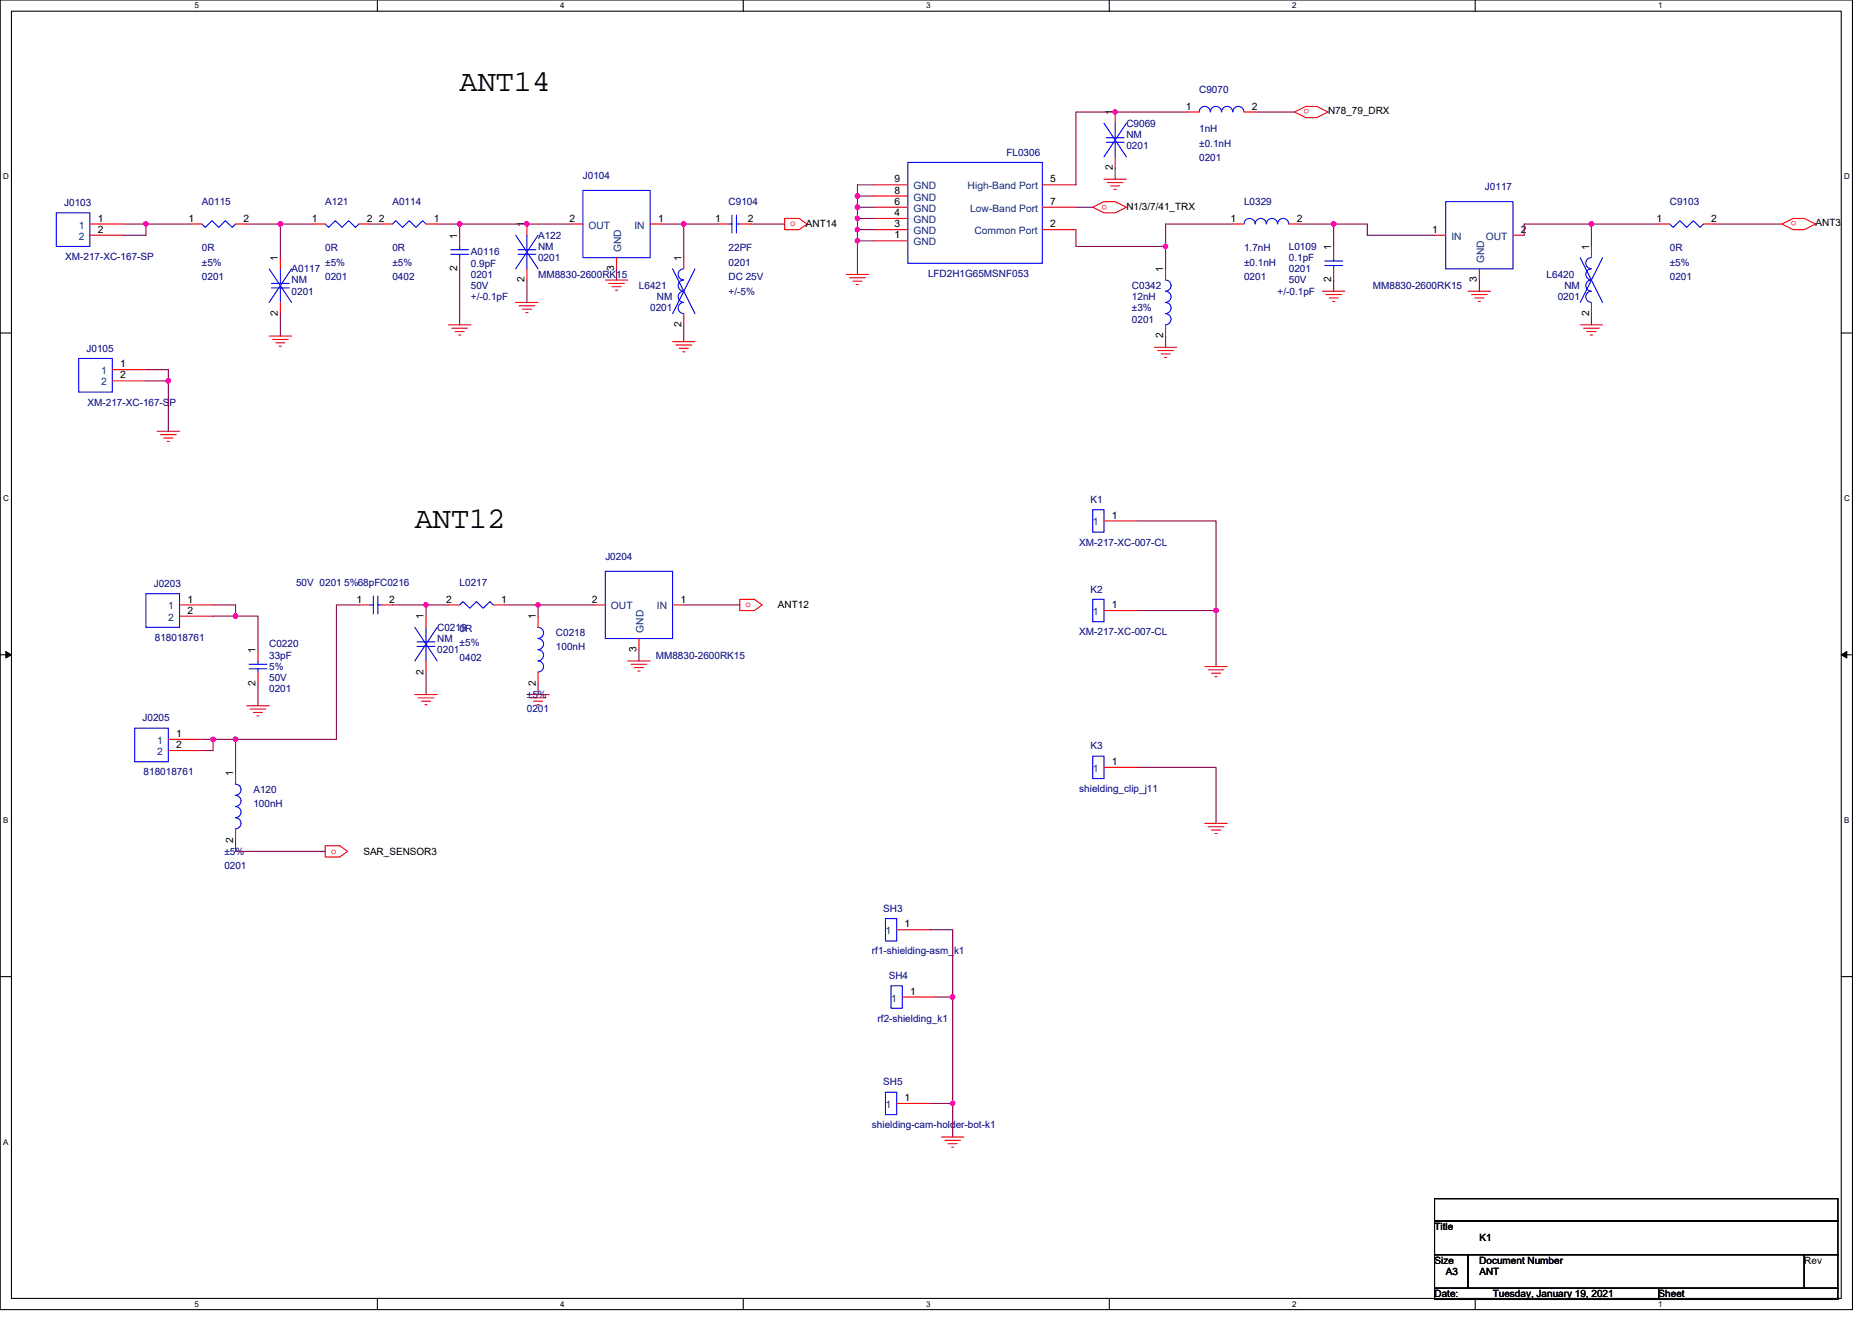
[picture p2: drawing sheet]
<svg xmlns="http://www.w3.org/2000/svg" width="297mm" height="210mm" viewBox="0 0 297 210" stroke-linecap="round" stroke-linejoin="round" font-family="sans-serif">
<path d="M0 0h293.9v207.9h-293.9zM1.8 1.8h290.4v204.3h-290.4z" fill="none" stroke="#000" stroke-width=".17"/>
<g fill="#fff">
<path d="M30.8 .2h.7v1.4h-.7z"/>
<path d="M30.8 206.3h.7v1.4h-.7z"/>
</g>
<path d="M59.9 0v1.8M59.9 206.1v1.8" fill="none" stroke="#000" stroke-width=".17"/>
<g fill="#fff">
<path d="M88.9 .2h.7v1.4h-.7z"/>
<path d="M88.9 206.3h.7v1.4h-.7z"/>
</g>
<path d="M117.9 0v1.8M117.9 206.1v1.8" fill="none" stroke="#000" stroke-width=".17"/>
<g fill="#fff">
<path d="M147 .2h.7v1.4h-.7z"/>
<path d="M147 206.3h.7v1.4h-.7z"/>
</g>
<path d="M176 0v1.8M176 206.1v1.8" fill="none" stroke="#000" stroke-width=".17"/>
<g fill="#fff">
<path d="M205 .2h.7v1.4h-.7z"/>
<path d="M205 206.3h.7v1.4h-.7z"/>
</g>
<path d="M234.1 0v1.8M234.1 206.1v1.8" fill="none" stroke="#000" stroke-width=".17"/>
<g fill="#fff">
<path d="M263.1 .2h.7v1.4h-.7z"/>
<path d="M263.1 206.3h.7v1.4h-.7z"/>
<path d="M.5 27.3h.9v1.4h-.9z"/>
<path d="M292.6 27.3h.9v1.4h-.9z"/>
<path d="M.5 78.4h.9v1.4h-.9z"/>
<path d="M292.6 78.4h.9v1.4h-.9z"/>
</g>
<path d="M0 52.9h1.8M292.2 52.9h1.7" fill="none" stroke="#000" stroke-width=".17"/>
<g fill="#fff">
<path d="M.5 129.5h.8v1.4h-.8z"/>
<path d="M292.6 129.5h.9v1.4h-.9z"/>
</g>
<path d="M0 103.9h1.8M292.2 103.9h1.7" fill="none" stroke="#000" stroke-width=".17"/>
<path d="M.9 103.4l.9 .5-.9 .5zM292.2 103.9l.8-.5v1z" fill="#000" stroke="#000" stroke-width=".16"/>
<path d="M.5 180.5h.8v1.4h-.8z" fill="#fff"/>
<path d="M0 155h1.8M292.2 155h1.7M227.6 190.2h64v3.6h-64zM227.6 193.8h64v5.3h-64zM227.6 199.1h5.4v5.4h-5.4zM233 199.1h53.3v5.4h-53.3zM286.3 199.1h5.3v5.4h-5.3zM227.6 204.5h35.6v1.7h-35.6zM263.2 204.5h28.4v1.7h-28.4z" fill="none" stroke="#000" stroke-width=".17"/>
<g fill="none" stroke="#f00" stroke-width=".17">
<path d="M177 17.8v1.8M188.5 17.8h1.8M197.4 17.8h1.8M205.4 17.8l1.8-.9h1.8l1.7 .9-1.7 .9h-1.8zM14.3 35.6h5.3M14.3 37.3h5.3M30.3 35.6h1.7M37.4 35.6h1.8M49.8 35.6h1.8M56.9 35.6h1.8M60.5 35.6h1.8M67.6 35.6h1.8"/>
<path d="M72.9 37.3v1.8M83.6 35.6v1.7M90.7 35.6h1.8M103.2 35.6h1.7M113.8 35.6h1.8M117.4 35.6h1.8M124.5 34.7h2.3l1.3 .9-1.3 .8h-2.3zM138.7 36.4h5.4M138.7 38.2h5.4M138.7 34.7h5.4M138.7 32.9h5.4M138.7 31.1h5.4"/>
<path d="M138.7 29.3h5.4M165.4 29.3h5.3M165.4 32.9h5.3M165.4 36.4h5.3M173.4 32.9l1.8-.9h1.7l1.8 .9-1.8 .9h-1.7zM175.2 28.4h3.5M175.7 29h2.5M176.2 29.5h1.5M176.8 30.1h.3M177 24.9v1.8M195.6 35.6h1.8M204.5 35.6h1.8"/>
<path d="M211.6 39.1v1.8M227.6 37.3h1.8M240.1 37.3h1.7M252.5 39.1v1.8M263.2 35.6h1.8M270.3 35.6h1.8M282.7 35.6l1.8-.9h1.8l1.8 .9-1.8 .8h-1.8zM17.8 58.7h5.4M42.7 53.3h3.6M43.2 53.9h2.5M43.8 54.4h1.4M44.3 54.9h.4"/>
<path d="M44.5 40.9v1.8M44.5 48v1.8M71.2 51.6h3.5M71.7 52.1h2.5M72.2 52.6h1.5M72.8 53.2h.3M72.9 40.9v1.8M81.8 48h3.6M82.4 48.5h2.5M82.9 49.1h1.4M83.4 49.6h.4M83.6 42.7v1.7"/>
<path d="M96.1 44.4h3.5M96.6 45h2.5M97.1 45.5h1.4M97.7 46.1h.3M97.8 40.9v1.8M106.7 54.2h3.6M107.2 54.8h2.5M107.8 55.3h1.4M108.3 55.8h.4M108.5 40.9v1.8M108.5 49.8v1.8M134.3 43.6h3.5"/>
<path d="M134.8 44.1h2.5M135.3 44.6h1.5M135.9 45.2h.3M183.2 55.1h3.5M183.7 55.6h2.5M184.2 56.2h1.5M184.8 56.7h.3M185 42.7v1.7M185 51.6v1.7M209.8 46.2h3.6M210.4 46.8h2.5M210.9 47.3h1.4"/>
<path d="M211.5 47.8h.3M211.6 42.7v1.7M233 46.2h3.5M233.5 46.8h2.5M234 47.3h1.5M234.6 47.8h.3M234.7 42.7v1.7M250.7 51.6h3.6M251.3 52.1h2.5M251.8 52.6h1.4M252.3 53.2h.4M252.5 48v1.8"/>
<path d="M17.8 60.5h5.4M24.9 68.5h3.6M25.5 69h2.5M26 69.5h1.4M26.5 70.1h.4M28.5 96h5.3M28.5 97.8h5.3M56.9 96h1.8M60.5 96h1.8M67.6 97.8v1.8M71.2 96h1.7M78.3 96h1.7"/>
<path d="M85.4 97.8v1.8M94.3 96h1.8M106.7 96h1.8M117.4 95.1h2.3l1.2 .9-1.2 .9h-2.3zM175.2 82.7h5.3M175.2 96.9h5.3M26.7 117.3h5.3M26.7 119.1h5.3M39.2 112h3.5M39.7 112.5h2.5M40.2 113.1h1.5M40.8 113.6h.3"/>
<path d="M40.9 103.1v1.8M40.9 106.7v1.8M65.8 110.2h3.6M66.4 110.8h2.5M66.9 111.3h1.4M67.4 111.8h.4M67.6 104.9v1.8M83.6 110.2h3.6M84.1 110.8h2.5M84.7 111.3h1.4M85.2 111.8h.4M85.4 106.7v1.8"/>
<path d="M99.6 104.9h3.6M100.1 105.4h2.5M100.7 106h1.4M101.2 106.5h.4M101.4 101.3v1.8M191.2 105.8h3.5M191.7 106.3h2.5M192.2 106.8h1.5M192.8 107.4h.3M37.4 122.7v1.8M37.4 131.6v1.7M51.6 134.2h2.3l1.3 .9-1.3 .9h-2.3z"/>
<path d="M175.2 121.8h5.3M191.2 130.7h3.5M191.7 131.2h2.5M192.2 131.7h1.5M192.8 132.3h.3M142.3 147.6h5.3M143.2 158.2h5.3M142.3 175.1h5.3M149.4 180.5h3.5M149.9 181h2.5M150.4 181.5h1.5M151 182.1h.3"/>
</g>
<g fill="none" stroke="#00f" stroke-width=".17">
<path d="M175.2 19.6l3.5 5.3M176.9 19.6v2.3M178.7 19.6l-3.5 5.3M192 17.8a.88 .88 0 0 0-.8-.9 .88 .88 0 0 0-.9 .9M193.8 17.8a.88 .88 0 0 0-.9-.9 .88 .88 0 0 0-.8 .9M197.4 17.8a.89 .89 0 0 0-.9-.9 .89 .89 0 0 0-.9 .9 .88 .88 0 0 0-.9-.9 .88 .88 0 0 0-.9 .9M8.9 33.8h5.4v5.3h-5.4zM32 35.6l.6 .5 1.1-1.1 1 1.1 1.1-1.1 1 1.1 .6-.5M51.6 35.6l.5 .5 1.1-1.1 1.1 1.1 1-1.1 1.1 1.1 .5-.5M62.3 35.6l.5-.6 1.1 1.1 1-1.1 1.1 1.1 1.1-1.1 .5 .6M71.5 39.6h2.9M72.9 39.1v.5"/>
<path d="M81.8 37.3l3.6 5.4M82.2 39.6h2.8M83.6 37.3v2.3M85.4 37.3l-3.6 5.4M92.5 30.2h10.7v10.7h-10.7zM115.6 35.6h.5M116.1 34.1v2.9M116.9 34.1v2.9M116.9 35.6h.5M144.1 25.8h21.3v16h-21.3zM175.5 21.9h2.9M175.5 22.6h2.9"/>
<path d="M176.9 22.6v2.3M199.2 35.5a.88 .88 0 0 0-.9-.8 .88 .88 0 0 0-.9 .8M200.9 35.5a.88 .88 0 0 0-.8-.8 .88 .88 0 0 0-.9 .8M202.7 35.5a.88 .88 0 0 0-.9-.8 .88 .88 0 0 0-.8 .8M204.5 35.5a.88 .88 0 0 0-.9-.8 .88 .88 0 0 0-.9 .8M229.4 32h10.7v10.7h-10.7zM265 35.6l.5 .5 1.1-1.1 1 1.1 1.1-1.1 1.1 1.1 .5-.5M12.5 56.9h5.3v5.3h-5.3zM42.7 42.7l3.6 5.3M43.1 45h2.8M43.1 45.7h2.8M44.5 42.7v2.3"/>
<path d="M44.5 45.7v2.3M46.3 42.7l-3.6 5.3M71.5 40.4h2.9M72.9 40.4v.5M82.2 40.4h2.8M83.6 40.4v2.3M106.7 42.7l3.6 7.1M108.5 42.7a.88 .88 0 0 0-.9 .9 .88 .88 0 0 0 .9 .8M108.5 44.4a.88 .88 0 0 0-.9 .9 .88 .88 0 0 0 .9 .9 .89 .89 0 0 0-.9 .9 .89 .89 0 0 0 .9 .9 .89 .89 0 0 0-.9 .9 .89 .89 0 0 0 .9 .9M110.3 42.7l-3.6 7.1M184.9 44.5a.88 .88 0 0 1 .9 .8 .88 .88 0 0 1-.9 .9 .89 .89 0 0 1 .9 .9 .89 .89 0 0 1-.9 .9 .89 .89 0 0 1 .9 .9 .89 .89 0 0 1-.9 .9M184.9 49.8a.88 .88 0 0 1 .9 .9 .88 .88 0 0 1-.9 .8"/>
<path d="M210.2 41.4h2.8M210.2 42.1h2.8M211.6 40.9v.5M211.6 42.1v.6M250.7 40.9l3.6 7.1M252.5 40.9a.88 .88 0 0 0-.9 .9 .88 .88 0 0 0 .9 .9M252.5 42.7a.88 .88 0 0 0-.9 .9 .88 .88 0 0 0 .9 .8M252.5 44.4a.88 .88 0 0 0-.9 .9 .88 .88 0 0 0 .9 .9 .89 .89 0 0 0-.9 .9 .89 .89 0 0 0 .9 .9M254.3 40.9l-3.6 7.1M23.2 94.2h5.3v5.4h-5.3zM58.7 96h.5M59.2 94.6v2.8"/>
<path d="M60 94.6v2.8M60 96h.5M65.8 99.6l3.6 5.3M67.6 99.6v2.3M69.4 99.6l-3.6 5.3M72.9 96l.6-.5 1 1 1.1-1 1.1 1 1-1 .6 .5M85.4 99.6a.88 .88 0 0 1 .9 .8 .88 .88 0 0 1-.9 .9M96.1 90.7h10.6v10.6h-10.6zM173.4 80.9h1.8v3.6h-1.8zM173.4 95.1h1.8v3.6h-1.8zM21.4 115.6h5.3v5.3h-5.3zM39.5 105.4h2.9"/>
<path d="M39.5 106.2h2.9M40.9 104.9v.5M40.9 106.2v.5M66.2 101.9h2.8M66.2 102.6h2.8M67.6 102.6v2.3M85.4 101.3a.88 .88 0 0 1 .9 .9 .88 .88 0 0 1-.9 .9M85.4 103.1a.88 .88 0 0 1 .9 .9 .88 .88 0 0 1-.9 .9 .89 .89 0 0 1 .9 .9 .89 .89 0 0 1-.9 .9M37.4 124.5a.88 .88 0 0 1 .8 .8 .88 .88 0 0 1-.8 .9 .89 .89 0 0 1 .8 .9 .89 .89 0 0 1-.8 .9 .89 .89 0 0 1 .8 .9 .89 .89 0 0 1-.8 .9M37.4 129.8a.88 .88 0 0 1 .8 .9 .88 .88 0 0 1-.8 .9M173.4 120h1.8v3.6h-1.8zM140.5 145.8h1.8v3.6h-1.8z"/>
<path d="M141.4 156.5h1.8v3.5h-1.8zM140.5 173.4h1.8v3.5h-1.8z"/>
</g>
<g fill="none" stroke="#800040" stroke-width=".17">
<path d="M188.5 17.8h-17.8v11.5M199.2 17.8h6.2M19.6 35.6h3.6M23.2 35.6h7.1M23.2 35.6v1.7h-3.6M39.2 35.6h5.3M44.5 35.6h5.3M44.5 35.6v5.3M58.7 35.6h1.8M69.4 35.6h3.5M72.9 35.6h17.8M72.9 35.6v1.7"/>
<path d="M104.9 35.6h3.6M108.5 35.6v5.3M108.5 35.6h5.3M119.2 35.6h5.3M136.1 31.1h2.6M136.1 32.9h2.6M136.1 34.7h2.6M136.1 36.4h2.6M136.1 38.2h2.6M136.1 31.1v1.8M136.1 32.9v1.8M136.1 34.7v1.7"/>
<path d="M136.1 36.4v1.8M136.1 38.2v5.4M138.7 29.3h-2.6v1.8M170.7 32.9h2.7M170.7 36.4v2.7h14.3M177 26.7v1.7M185 39.1v3.6M195.6 35.6h-10.6v3.5M206.3 35.6h5.3M227.6 37.3h-10.6v-1.7h-5.4v3.5M252.5 35.6v3.5M252.5 35.6h10.7"/>
<path d="M252.5 35.6h-10.7v1.7M272.1 35.6h10.6M23.2 58.7h3.5v1.8M44.5 49.8v3.5M72.9 42.7v8.9M83.6 44.5v3.5M97.8 42.7v1.7M108.5 51.6v2.6M185 53.3v1.8M211.6 44.4v1.8M234.7 44.4v1.8M252.5 49.8v1.8"/>
<path d="M23.2 60.5h3.5M26.7 60.5v8M33.8 96h3.6v1.8M33.8 97.8h3.6M37.4 97.8h3.5v5.3M56.9 96h-3.5v21.3h-16v5.4M62.3 96h5.3M71.2 96h-3.6v1.8M80 96h5.4M85.4 96h8.9M85.4 96v1.8M108.5 96h8.9"/>
<path d="M180.5 82.7h12.5v14.2M180.5 96.9h12.5v8.9M32 117.3h1.8M37.4 117.3h-3.6v1.8h-1.8M40.9 108.5v3.5M67.6 106.7v3.5M85.4 108.5v1.7M101.4 103.1v1.8M37.4 133.3v1.8h14.2M180.5 121.8h12.5v8.9M147.6 147.6h3.6v10.6M148.5 158.2h2.7"/>
<path d="M151.2 158.2v16.9M147.6 175.1h3.6M151.2 175.1v5.4"/>
</g>
<g fill="#f0f" stroke="#f0f" stroke-width=".17">
<circle cx="23.1" cy="35.5" r=".35"/>
<circle cx="44.5" cy="35.5" r=".35"/>
<circle cx="83.6" cy="35.5" r=".35"/>
<circle cx="72.9" cy="35.5" r=".35"/>
<circle cx="26.7" cy="60.4" r=".35"/>
<circle cx="67.6" cy="96" r=".35"/>
<circle cx="85.4" cy="96" r=".35"/>
<circle cx="136" cy="32.9" r=".35"/>
<circle cx="136" cy="31.1" r=".35"/>
<circle cx="136" cy="36.4" r=".35"/>
<circle cx="136" cy="34.7" r=".35"/>
<circle cx="136" cy="38.2" r=".35"/>
<circle cx="176.9" cy="17.8" r=".35"/>
<circle cx="192.9" cy="96.9" r=".35"/>
<circle cx="37.4" cy="97.8" r=".35"/>
<circle cx="151.2" cy="158.2" r=".35"/>
<circle cx="151.2" cy="175.1" r=".35"/>
<circle cx="184.9" cy="39.1" r=".35"/>
<circle cx="108.5" cy="35.5" r=".35"/>
<circle cx="252.5" cy="35.5" r=".35"/>
<circle cx="211.6" cy="35.5" r=".35"/>
<circle cx="33.8" cy="117.3" r=".35"/>
<circle cx="37.4" cy="117.3" r=".35"/>
</g>
<g font-size="4.8">
<text x="72.9" y="14.5">ANT14</text>
<text x="65.8" y="83.8">ANT12</text>
</g>
<g font-size="1.6">
<text x="188.1" y="17.4">1</text>
<text x="198.6" y="17.4">2</text>
<text x="176.6" y="18.3" transform="rotate(-90 176.6 18.3)">1</text>
<text x="210.7" y="18.1">N78_79_DRX</text>
<text x="141.9" y="29">9</text>
<text x="166.6" y="29">5</text>
<text x="176.6" y="27.1" transform="rotate(-90 176.6 27.1)">2</text>
<text x="15.5" y="35.2">1</text>
<text x="29.9" y="35.2">1</text>
<text x="38.6" y="35.2">2</text>
<text x="49.5" y="35.2">1</text>
<text x="58.2" y="35.2">2</text>
<text x="60.1" y="35.2">2</text>
<text x="68.9" y="35.2">1</text>
<text x="90.4" y="35.2">2</text>
<text x="104.4" y="35.2">1</text>
<text x="113.5" y="35.2">1</text>
<text x="118.6" y="35.2">2</text>
<text x="141.9" y="34.3">4</text>
<text x="141.9" y="32.5">6</text>
<text x="141.9" y="30.7">8</text>
<text x="166.6" y="32.5">7</text>
<text x="178.7" y="33.3">N1/3/7/41_TRX</text>
<text x="195.3" y="35.2">1</text>
<text x="205.8" y="35.2">2</text>
<text x="262.8" y="35.2">1</text>
<text x="271.5" y="35.2">2</text>
<text x="288.1" y="35.9">ANT3</text>
<text x="15.5" y="37">2</text>
<text x="44.1" y="41.4" transform="rotate(-90 44.1 41.4)">1</text>
<text x="72.6" y="37.9" transform="rotate(-90 72.6 37.9)">1</text>
<text x="83.2" y="36.1" transform="rotate(-90 83.2 36.1)">1</text>
<text x="108.1" y="41.4" transform="rotate(-90 108.1 41.4)">1</text>
<text x="127.9" y="36.1">ANT14</text>
<text x="141.9" y="36.1">3</text>
<text x="141.9" y="37.8">1</text>
<text x="166.6" y="36.1">2</text>
<text x="211.2" y="39.6" transform="rotate(-90 211.2 39.6)">1</text>
<text x="227.3" y="37">1</text>
<text x="241.3" y="37">2</text>
<text x="252.1" y="39.6" transform="rotate(-90 252.1 39.6)">1</text>
<text x="72.6" y="43.1" transform="rotate(-90 72.6 43.1)">2</text>
<text x="83.2" y="44.8" transform="rotate(-90 83.2 44.8)">2</text>
<text x="97.4" y="43.1" transform="rotate(-90 97.4 43.1)">3</text>
<text x="184.6" y="43.2" transform="rotate(-90 184.6 43.2)">1</text>
<text x="211.2" y="44.8" transform="rotate(-90 211.2 44.8)">2</text>
<text x="234.4" y="44.8" transform="rotate(-90 234.4 44.8)">3</text>
<text x="44.1" y="50.2" transform="rotate(-90 44.1 50.2)">2</text>
<text x="108.1" y="51.9" transform="rotate(-90 108.1 51.9)">2</text>
<text x="184.6" y="53.7" transform="rotate(-90 184.6 53.7)">2</text>
<text x="252.1" y="50.2" transform="rotate(-90 252.1 50.2)">2</text>
<text x="19.1" y="58.3">1</text>
<text x="19.1" y="60.1">2</text>
<text x="176.4" y="82.3">1</text>
<text x="29.7" y="95.6">1</text>
<text x="56.6" y="95.6">1</text>
<text x="61.7" y="95.6">2</text>
<text x="70.8" y="95.6">2</text>
<text x="79.5" y="95.6">1</text>
<text x="93.9" y="95.6">2</text>
<text x="108" y="95.6">1</text>
<text x="29.7" y="97.4">2</text>
<text x="67.2" y="98.3" transform="rotate(-90 67.2 98.3)">1</text>
<text x="85" y="98.3" transform="rotate(-90 85 98.3)">1</text>
<text x="123.4" y="96.5">ANT12</text>
<text x="176.4" y="96.5">1</text>
<text x="40.6" y="103.7" transform="rotate(-90 40.6 103.7)">1</text>
<text x="67.2" y="107.1" transform="rotate(-90 67.2 107.1)">2</text>
<text x="101" y="103.5" transform="rotate(-90 101 103.5)">3</text>
<text x="40.6" y="108.8" transform="rotate(-90 40.6 108.8)">2</text>
<text x="85" y="108.8" transform="rotate(-90 85 108.8)">2</text>
<text x="28" y="117">1</text>
<text x="28" y="118.7">2</text>
<text x="37" y="123.2" transform="rotate(-90 37 123.2)">1</text>
<text x="176.4" y="121.4">1</text>
<text x="37" y="133.7" transform="rotate(-90 37 133.7)">2</text>
<text x="57.7" y="135.7">SAR_SENSOR3</text>
<text x="143.5" y="147.2">1</text>
<text x="144.4" y="157.9">1</text>
<text x="143.5" y="174.8">1</text>
<text x="227.6" y="195.2">Title</text>
<text x="234.7" y="197">K1</text>
<text x="227.6" y="200.6">Size</text>
<text x="229.4" y="202.3">A3</text>
<text x="234.7" y="200.6">Document Number</text>
<text x="234.7" y="202.3">ANT</text>
<text x="286.3" y="200.6">Rev</text>
<text x="227.6" y="205.9">Date:</text>
<text x="236.9" y="205.9">Tuesday, January 19, 2021</text>
<text x="263.2" y="205.9">Sheet</text>
</g>
<g font-size="1.6" fill="#000080">
<text x="190.3" y="14.8">C9070</text>
<text x="178.7" y="20.1">C9069</text>
<text x="178.7" y="21.9">NM</text>
<text x="178.7" y="23.6">0201</text>
<text x="190.3" y="21">1nH</text>
<text x="190.3" y="23.3">±0.1nH</text>
<text x="92.5" y="28.4">J0104</text>
<text x="159.7" y="24.7">FL0306</text>
<text x="190.3" y="25.6">0201</text>
<text x="10.2" y="32.7">J0103</text>
<text x="32" y="32.5">A0115</text>
<text x="51.6" y="32.5">A121</text>
<text x="62.3" y="32.5">A0114</text>
<text x="115.6" y="32.5">C9104</text>
<text x="197.4" y="32.5">L0329</text>
<text x="235.6" y="30.2">J0117</text>
<text x="265" y="32.5">C9103</text>
<text x="10.3" y="41.3">XM-217-XC-167-SP</text>
<text x="32" y="39.8">0R</text>
<text x="51.6" y="39.8">0R</text>
<text x="62.3" y="39.8">0R</text>
<text x="74.7" y="40.5">A0116</text>
<text x="85.4" y="37.9">A122</text>
<text x="85.4" y="39.6">NM</text>
<text x="85.4" y="41.4">0201</text>
<text x="115.6" y="39.8">22PF</text>
<text x="197.4" y="39.8">1.7nH</text>
<text x="204.5" y="39.6">L0109</text>
<text x="204.5" y="41.4">0.1pF</text>
<text x="265" y="39.8">0R</text>
<text x="32" y="42.1">±5%</text>
<text x="32" y="44.5">0201</text>
<text x="46.3" y="43.2">A0117</text>
<text x="46.3" y="45">NM</text>
<text x="46.3" y="46.8">0201</text>
<text x="51.6" y="42.1">±5%</text>
<text x="51.6" y="44.5">0201</text>
<text x="62.3" y="42.1">±5%</text>
<text x="62.3" y="44.5">0402</text>
<text x="74.7" y="42.3">0.9pF</text>
<text x="74.7" y="44.1">0201</text>
<text x="74.7" y="45.9">50V</text>
<text x="74.7" y="47.6">+/-0.1pF</text>
<text x="85.4" y="44.1">MM8830-2600RK15</text>
<text x="101.4" y="45.9">L6421</text>
<text x="104.2" y="47.6">NM</text>
<text x="115.6" y="42.1">0201</text>
<text x="115.6" y="44.5">DC 25V</text>
<text x="115.6" y="46.8">+/-5%</text>
<text x="147.3" y="43.9">LFD2H1G65MSNF053</text>
<text x="179.6" y="45.9">C0342</text>
<text x="179.6" y="47.6">12nH</text>
<text x="197.4" y="42.1">±0.1nH</text>
<text x="197.4" y="44.5">0201</text>
<text x="202.7" y="46.8">+/-0.1pF</text>
<text x="204.5" y="43.2">0201</text>
<text x="204.5" y="45">50V</text>
<text x="217.8" y="45.9">MM8830-2600RK15</text>
<text x="245.4" y="44.1">L6420</text>
<text x="247.2" y="47.6">0201</text>
<text x="248.2" y="45.9">NM</text>
<text x="265" y="42.1">±5%</text>
<text x="265" y="44.5">0201</text>
<text x="103.2" y="49.4">0201</text>
<text x="179.6" y="49.4">±3%</text>
<text x="179.6" y="51.2">0201</text>
<text x="13.7" y="55.8">J0105</text>
<text x="13.9" y="64.4">XM-217-XC-167-SP</text>
<text x="173" y="79.8">K1</text>
<text x="96.1" y="88.9">J0204</text>
<text x="171.3" y="86.6">XM-217-XC-007-CL</text>
<text x="24.4" y="93.2">J0203</text>
<text x="47" y="93">50V 0201</text>
<text x="54.6" y="93">5%68pFC0216</text>
<text x="72.9" y="93">L0217</text>
<text x="173" y="94">K2</text>
<text x="24.6" y="101.7">818018761</text>
<text x="69.4" y="100.1">C0219</text>
<text x="69.4" y="101.9">NM</text>
<text x="72.9" y="100.3">0R</text>
<text x="88.2" y="101">C0218</text>
<text x="171.3" y="100.8">XM-217-XC-007-CL</text>
<text x="42.7" y="102.8">C0220</text>
<text x="42.7" y="104.5">33pF</text>
<text x="42.7" y="106.3">5%</text>
<text x="69.4" y="103.7">0201</text>
<text x="72.9" y="102.6">±5%</text>
<text x="72.9" y="104.9">0402</text>
<text x="88.2" y="103.1">100nH</text>
<text x="104.1" y="104.5">MM8830-2600RK15</text>
<text x="42.7" y="109.9">0201</text>
<text x="42.7" y="108.1">50V</text>
<text x="83.6" y="110.8">±5%</text>
<text x="83.6" y="113.1">0201</text>
<text x="22.6" y="114.5">J0205</text>
<text x="173" y="118.9">K3</text>
<text x="22.8" y="123">818018761</text>
<text x="40.2" y="125.9">A120</text>
<text x="171.3" y="125.7">shielding_clip_j11</text>
<text x="40.2" y="128">100nH</text>
<text x="35.6" y="135.7">±5%</text>
<text x="35.6" y="138">0201</text>
<text x="140.1" y="144.7">SH3</text>
<text x="138.4" y="151.5">rf1-shielding-asm_k1</text>
<text x="141" y="155.4">SH4</text>
<text x="139.3" y="162.2">rf2-shielding_k1</text>
<text x="140.1" y="172.3">SH5</text>
<text x="138.4" y="179">shielding-cam-holder-bot-k1</text>
</g>
<g font-size="1.6" fill="#f00">
<text x="207.7" y="17.4" transform="rotate(180 207.7 17.4)">o</text>
<text x="125.4" y="35.9">o</text>
<text x="175.7" y="32.5" transform="rotate(180 175.7 32.5)">o</text>
<text x="285" y="35.1" transform="rotate(180 285 35.1)">o</text>
<text x="118.3" y="96.4">o</text>
<text x="52.5" y="135.5">o</text>
</g>
<g font-size="1.6" fill="#004080">
<text x="144.9" y="35.4">GND</text>
<text x="144.9" y="33.6">GND</text>
<text x="144.9" y="31.8">GND</text>
<text x="144.9" y="30.1">GND</text>
<text x="153.5" y="30.1">High-Band Port</text>
<text x="153.9" y="33.6">Low-Band Port</text>
<text x="12.5" y="36.3">1</text>
<text x="12.5" y="38.1">2</text>
<text x="93.4" y="36.3">OUT</text>
<text x="98.6" y="40" transform="rotate(-90 98.6 40)">GND</text>
<text x="100.7" y="36.3">IN</text>
<text x="144.9" y="37.2">GND</text>
<text x="144.9" y="38.9">GND</text>
<text x="154.6" y="37.2">Common Port</text>
<text x="230.3" y="38.1">IN</text>
<text x="235.5" y="41.8" transform="rotate(-90 235.5 41.8)">GND</text>
<text x="235.8" y="38.1">OUT</text>
<text x="16" y="59.4">1</text>
<text x="16" y="61.2">2</text>
<text x="173.4" y="83.4">1</text>
<text x="26.7" y="96.7">1</text>
<text x="26.7" y="98.5">2</text>
<text x="96.9" y="96.7">OUT</text>
<text x="102.1" y="100.5" transform="rotate(-90 102.1 100.5)">GND</text>
<text x="104.2" y="96.7">IN</text>
<text x="173.4" y="97.6">1</text>
<text x="24.9" y="118.1">1</text>
<text x="24.9" y="119.8">2</text>
<text x="173.4" y="122.5">1</text>
<text x="140.5" y="148.3">1</text>
<text x="141.4" y="159">1</text>
<text x="140.5" y="175.9">1</text>
</g>
<g font-size="1.3">
<text x="30.8" y="1.3">5</text>
<text x="88.9" y="1.3">4</text>
<text x="147" y="1.3">3</text>
<text x="205" y="1.3">2</text>
<text x="263.1" y="1.3">1</text>
<text x=".5" y="28.4">D</text>
<text x="292.6" y="28.4">D</text>
<text x=".5" y="79.5">C</text>
<text x="292.6" y="79.5">C</text>
<text x=".5" y="130.6">B</text>
<text x="292.6" y="130.6">B</text>
<text x=".5" y="181.7">A</text>
<text x="30.8" y="207.4">5</text>
<text x="88.9" y="207.4">4</text>
<text x="147" y="207.4">3</text>
<text x="205" y="207.4">2</text>
<text x="263.1" y="207.4">1</text>
</g>
</svg>
